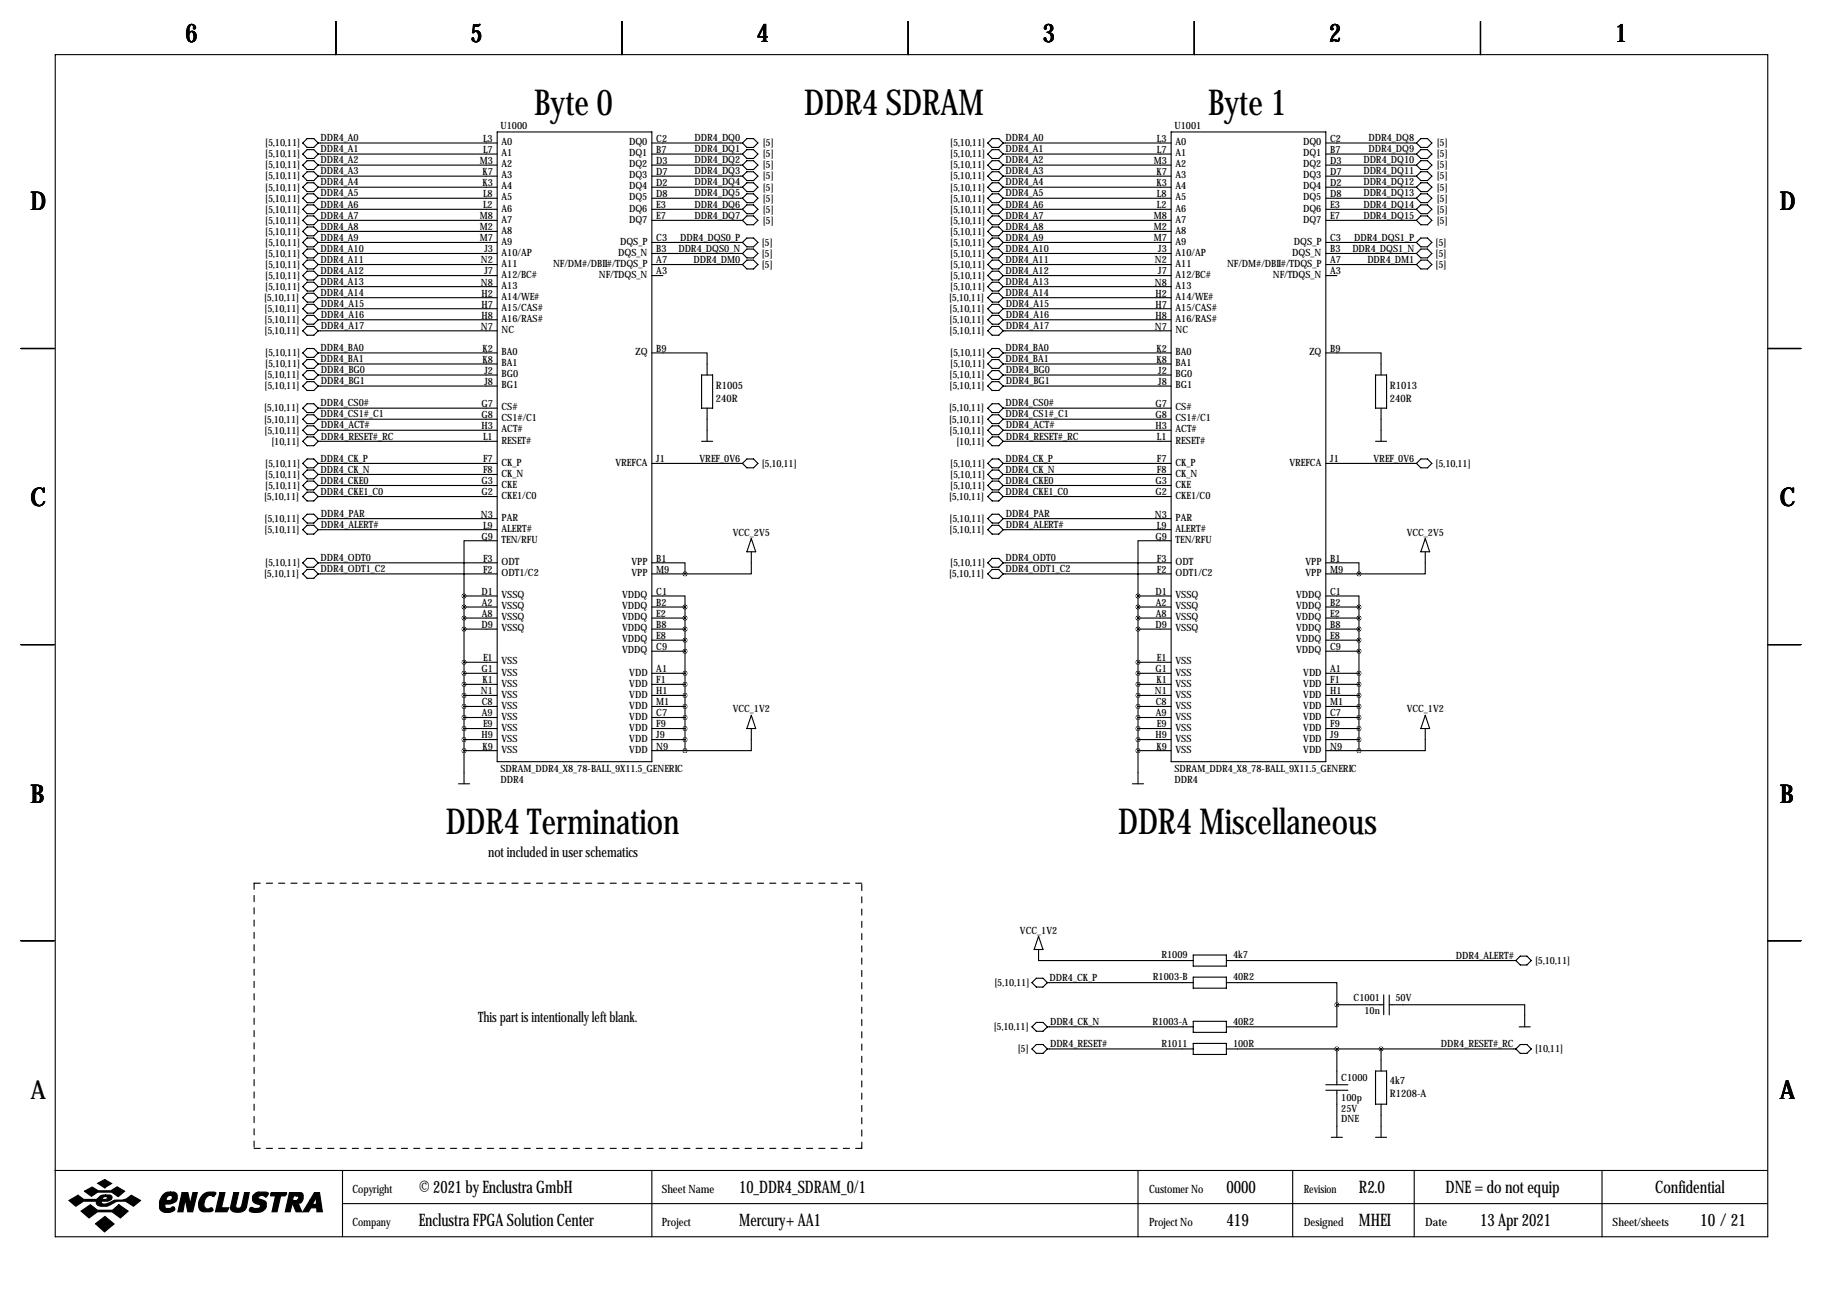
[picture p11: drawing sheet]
<svg xmlns="http://www.w3.org/2000/svg" width="419mm" height="297mm" viewBox="0 0 419 297" stroke-linecap="round" stroke-linejoin="round" font-family="sans-serif">
<g fill="none" stroke="#000" stroke-width=".25">
<path d="M12.7 12.6h393.7v271.7h-393.7zM77.2 4.9v7.7M143 4.9v7.7M208.8 4.9v7.7M274.6 4.9v7.7M340.4 4.9v7.7M69.6 32.9l1-1h1.5l1.1 1-1.1 1h-1.5zM69.6 35.4l1-1h1.5l1.1 1-1.1 1h-1.5zM69.6 38l1-1.1h1.5l1.1 1.1-1.1 1h-1.5zM73.2 32.9h41.1M73.2 35.4h41.1M73.2 38h41.1"/>
<path d="M114.3 30.3h35.6v144.8h-35.6zM149.9 32.9h20.8M149.9 35.4h20.8M149.9 38h20.8M170.7 32.9l1-1h1.5l1 1-1 1h-1.5zM170.7 35.4l1-1h1.5l1 1-1 1h-1.5zM170.7 38l1-1.1h1.5l1 1.1-1 1h-1.5zM227.1 32.9l1-1h1.5l1 1-1 1h-1.5zM227.1 35.4l1-1h1.5l1 1-1 1h-1.5zM227.1 38l1-1.1h1.5l1 1.1-1 1h-1.5zM230.6 32.9h38.6M230.6 35.4h38.6"/>
<path d="M230.6 38h38.6M269.2 30.3h35.6v144.8h-35.6zM304.8 32.9h20.8M304.8 35.4h20.8M304.8 38h20.8M325.6 32.9l1-1h1.6l1 1-1 1h-1.6zM325.6 35.4l1-1h1.6l1 1-1 1h-1.6zM325.6 38l1-1.1h1.6l1 1.1-1 1h-1.6zM69.6 40.5l1-1h1.5l1.1 1-1.1 1h-1.5zM69.6 43l1-1h1.5l1.1 1-1.1 1.1h-1.5zM69.6 45.6l1-1h1.5l1.1 1-1.1 1h-1.5zM69.6 48.1l1-1h1.5l1.1 1-1.1 1h-1.5z"/>
<path d="M69.6 50.7l1-1.1h1.5l1.1 1.1-1.1 1h-1.5zM69.6 53.2l1-1h1.5l1.1 1-1.1 1h-1.5zM69.6 55.7l1-1h1.5l1.1 1-1.1 1.1h-1.5zM69.6 58.3l1-1h1.5l1.1 1-1.1 1h-1.5zM73.2 40.5h41.1M73.2 43h41.1M73.2 45.6h41.1M73.2 48.1h41.1M73.2 50.7h41.1M73.2 53.2h41.1M73.2 55.7h41.1M73.2 58.3h41.1"/>
<path d="M149.9 40.5h20.8M149.9 43h20.8M149.9 45.6h20.8M149.9 48.1h20.8M149.9 50.7h20.8M149.9 55.7h20.8M149.9 58.3h20.8M170.7 40.5l1-1h1.5l1 1-1 1h-1.5zM170.7 43l1-1h1.5l1 1-1 1.1h-1.5zM170.7 45.6l1-1h1.5l1 1-1 1h-1.5zM170.7 48.1l1-1h1.5l1 1-1 1h-1.5zM170.7 50.7l1-1.1h1.5l1 1.1-1 1h-1.5z"/>
<path d="M170.7 55.7l1-1h1.5l1 1-1 1.1h-1.5zM170.7 58.3l1-1h1.5l1 1-1 1h-1.5zM227.1 40.5l1-1h1.5l1 1-1 1h-1.5zM227.1 43l1-1h1.5l1 1-1 1.1h-1.5zM227.1 45.6l1-1h1.5l1 1-1 1h-1.5zM227.1 48.1l1-1h1.5l1 1-1 1h-1.5zM227.1 50.7l1-1.1h1.5l1 1.1-1 1h-1.5zM227.1 53.2l1-1h1.5l1 1-1 1h-1.5zM227.1 55.7l1-1h1.5l1 1-1 1.1h-1.5zM227.1 58.3l1-1h1.5l1 1-1 1h-1.5zM230.6 40.5h38.6M230.6 43h38.6"/>
<path d="M230.6 45.6h38.6M230.6 48.1h38.6M230.6 50.7h38.6M230.6 53.2h38.6M230.6 55.7h38.6M230.6 58.3h38.6M304.8 40.5h20.8M304.8 43h20.8M304.8 45.6h20.8M304.8 48.1h20.8M304.8 50.7h20.8M304.8 55.7h20.8"/>
<path d="M304.8 58.3h20.8M325.6 40.5l1-1h1.6l1 1-1 1h-1.6zM325.6 43l1-1h1.6l1 1-1 1.1h-1.6zM325.6 45.6l1-1h1.6l1 1-1 1h-1.6zM325.6 48.1l1-1h1.6l1 1-1 1h-1.6zM325.6 50.7l1-1.1h1.6l1 1.1-1 1h-1.6zM325.6 55.7l1-1h1.6l1 1-1 1.1h-1.6zM325.6 58.3l1-1h1.6l1 1-1 1h-1.6zM69.6 60.8l1-1h1.5l1.1 1-1.1 1h-1.5zM69.6 63.4l1-1.1h1.5l1.1 1.1-1.1 1h-1.5zM69.6 65.9l1-1h1.5l1.1 1-1.1 1h-1.5zM69.6 71l1-1h1.5l1.1 1-1.1 1h-1.5z"/>
<path d="M69.6 73.5l1-1h1.5l1.1 1-1.1 1h-1.5zM69.6 76.1l1-1.1h1.5l1.1 1.1-1.1 1h-1.5zM70.6 67.4h1.5l1.1 1-1.1 1.1h-1.5l-1-1.1zM73.2 60.8h41.1M73.2 63.4h41.1M73.2 65.9h41.1M73.2 68.4h41.1M73.2 71h41.1M73.2 73.5h41.1M73.2 76.1h41.1M149.9 60.8h20.8M149.9 63.4h2.5"/>
<path d="M170.7 60.8l1-1h1.5l1 1-1 1h-1.5zM227.1 60.8l1-1h1.5l1 1-1 1h-1.5zM227.1 63.4l1-1.1h1.5l1 1.1-1 1h-1.5zM227.1 65.9l1-1h1.5l1 1-1 1h-1.5zM227.1 68.4l1-1h1.5l1 1-1 1.1h-1.5zM227.1 71l1-1h1.5l1 1-1 1h-1.5zM227.1 73.5l1-1h1.5l1 1-1 1h-1.5zM227.1 76.1l1-1.1h1.5l1 1.1-1 1h-1.5zM230.6 60.8h38.6M230.6 63.4h38.6M230.6 65.9h38.6M230.6 68.4h38.6"/>
<path d="M230.6 71h38.6M230.6 73.5h38.6M230.6 76.1h38.6M304.8 60.8h20.8M304.8 63.4h2.5M325.6 60.8l1-1h1.6l1 1-1 1h-1.6zM4.8 80.1h7.6M69.6 81.1l1-1h1.5l1.1 1-1.1 1.1h-1.5zM69.6 83.7l1-1h1.5l1.1 1-1.1 1h-1.5zM69.6 93.8l1-1h1.5l1.1 1-1.1 1.1h-1.5zM69.6 96.4l1-1h1.5l1.1 1-1.1 1h-1.5zM69.6 86.2l1-1h1.5l1.1 1-1.1 1h-1.5z"/>
<path d="M69.6 88.8l1-1.1h1.5l1.1 1.1-1.1 1h-1.5zM69.6 98.9l1-1h1.5l1.1 1-1.1 1h-1.5zM73.2 81.1h41.1M73.2 83.7h41.1M73.2 86.2h41.1M73.2 88.8h41.1M73.2 93.8h41.1M73.2 96.4h41.1M73.2 98.9h41.1M149.9 81.1h12.7v5.1M161.3 86.2h2.5v7.6h-2.5zM162.6 93.8v7.7"/>
<path d="M227.1 81.1l1-1h1.5l1 1-1 1.1h-1.5zM227.1 83.7l1-1h1.5l1 1-1 1h-1.5zM227.1 93.8l1-1h1.5l1 1-1 1.1h-1.5zM227.1 96.4l1-1h1.5l1 1-1 1h-1.5zM227.1 86.2l1-1h1.5l1 1-1 1h-1.5zM227.1 88.8l1-1.1h1.5l1 1.1-1 1h-1.5zM227.1 98.9l1-1h1.5l1 1-1 1h-1.5zM230.6 81.1h38.6M230.6 83.7h38.6M230.6 86.2h38.6M230.6 88.8h38.6M230.6 93.8h38.6"/>
<path d="M230.6 96.4h38.6M230.6 98.9h38.6M304.8 81.1h12.7v5.1M316.2 86.2h2.6v7.6h-2.6zM317.5 93.8v7.7M406.4 80.1h7.6M69.6 106.5l1-1h1.5l1.1 1-1.1 1.1h-1.5zM69.6 109.1l1-1h1.5l1.1 1-1.1 1h-1.5zM69.6 111.6l1-1h1.5l1.1 1-1.1 1h-1.5zM69.6 114.2l1-1.1h1.5l1.1 1.1-1.1 1h-1.5zM69.6 119.2l1-1h1.5l1.1 1-1.1 1.1h-1.5zM69.6 101.5l1-1.1h1.5l1.1 1.1-1.1 1h-1.5z"/>
<path d="M73.2 101.5h41.1M73.2 106.5h41.1M73.2 109.1h41.1M73.2 111.6h41.1M73.2 114.2h41.1M73.2 119.2h41.1M149.9 106.5h20.8M161.3 101.5h2.5M170.7 106.5l1-1h1.5l1 1-1 1.1h-1.5zM227.1 106.5l1-1h1.5l1 1-1 1.1h-1.5zM227.1 109.1l1-1h1.5l1 1-1 1h-1.5zM227.1 111.6l1-1h1.5l1 1-1 1h-1.5z"/>
<path d="M227.1 114.2l1-1.1h1.5l1 1.1-1 1h-1.5zM227.1 119.2l1-1h1.5l1 1-1 1.1h-1.5zM227.1 101.5l1-1.1h1.5l1 1.1-1 1h-1.5zM230.6 101.5h38.6M230.6 106.5h38.6M230.6 109.1h38.6M230.6 111.6h38.6M230.6 114.2h38.6M230.6 119.2h38.6M304.8 106.5h20.8M316.2 101.5h2.6M325.6 106.5l1-1h1.6l1 1-1 1.1h-1.6z"/>
<path d="M69.6 129.4l1-1h1.5l1.1 1-1.1 1h-1.5zM69.6 131.9l1-1h1.5l1.1 1-1.1 1.1h-1.5zM69.6 121.8l1-1h1.5l1.1 1-1.1 1h-1.5zM73.2 121.8h41.1M73.2 129.4h41.1M73.2 131.9h41.1M106.7 137h7.6M106.7 139.6h7.6M106.7 137v43.2M114.3 124.3h-7.6v12.7M149.9 129.4h7.6v2.5M149.9 137h7.6v2.6"/>
<path d="M149.9 131.9h7.6M149.9 139.6h7.6M157.5 139.6v33M172.7 126.9v5h-15.2M172.7 123.8l1 3.1h-2zM227.1 129.4l1-1h1.5l1 1-1 1h-1.5zM227.1 131.9l1-1h1.5l1 1-1 1.1h-1.5zM227.1 121.8l1-1h1.5l1 1-1 1h-1.5zM230.6 121.8h38.6M230.6 129.4h38.6M230.6 131.9h38.6M261.6 137v43.2"/>
<path d="M261.6 137h7.6M261.6 139.6h7.6M269.2 124.3h-7.6v12.7M304.8 129.4h7.6v2.5M304.8 137h7.6v2.6M304.8 131.9h7.6M304.8 139.6h7.6M312.4 139.6v33M327.7 126.9v5h-15.3M327.7 123.8l1 3.1h-2.1zM4.8 148.2h7.6M106.7 142.1h7.6"/>
<path d="M106.7 144.6h7.6M106.7 152.3h7.6M106.7 154.8h7.6M106.7 157.3h7.6M106.7 159.9h7.6M149.9 142.1h7.6M149.9 144.6h7.6M149.9 154.8h7.6M149.9 157.3h7.6M149.9 159.9h7.6M149.9 147.2h7.6M149.9 149.7h7.6"/>
<path d="M261.6 142.1h7.6M261.6 144.6h7.6M261.6 152.3h7.6M261.6 154.8h7.6M261.6 157.3h7.6M261.6 159.9h7.6M304.8 142.1h7.6M304.8 144.6h7.6M304.8 154.8h7.6M304.8 157.3h7.6M304.8 159.9h7.6M304.8 147.2h7.6"/>
<path d="M304.8 149.7h7.6M406.4 148.2h7.6M106.7 162.4h7.6M106.7 165h7.6M106.7 167.5h7.6M106.7 170h7.6M106.7 172.6h7.6M149.9 162.4h7.6M149.9 165h7.6M149.9 167.5h7.6M149.9 170h7.6M149.9 172.6h7.6"/>
<path d="M172.7 167.5v5.1h-15.2M172.7 164.5l1 3h-2zM261.6 162.4h7.6M261.6 165h7.6M261.6 167.5h7.6M261.6 170h7.6M261.6 172.6h7.6M304.8 162.4h7.6M304.8 165h7.6M304.8 167.5h7.6M304.8 170h7.6M304.8 172.6h7.6"/>
<path d="M327.7 167.5v5.1h-15.3M327.7 164.5l1 3h-2.1zM105.4 180.2h2.5M260.3 180.2h2.6M4.8 216.3h7.6M238.8 218.3v2.5h35.5M238.8 215.3l1 3h-2.1zM274.3 219.6h7.6v2.5h-7.6zM349.5 219.8h1.5l1 1-1 1.1h-1.5l-1-1.1zM406.4 216.3h7.6M237.2 225.9l1.1-1h1.5l1 1-1 1h-1.5zM237.2 236.1l1.1-1h1.5l1 1-1 1h-1.5z"/>
<path d="M240.8 236.1h33.5M240.8 225.9h33.5M274.3 224.6h7.6v2.6h-7.6zM274.3 234.8h7.6v2.5h-7.6zM274.3 239.9h7.6v2.5h-7.6zM281.9 225.9h25.4v5.1M281.9 220.8h66.6M307.3 231v5.1h-25.4M307.3 231h10.8M318.1 228.7v4.6M319.4 231h31.1v5.1M319.4 228.8v4.5"/>
<path d="M349.2 236.1h2.6M237.2 241.2l1.1-1.1h1.5l1 1.1-1 1h-1.5zM240.8 241.2h33.5M281.9 241.2h66.6M304.8 249.4h5.1M304.8 250.7h5.1M307.3 241.2v8.2M307.3 250.7v10.8M316.2 246.2h2.6v7.7h-2.6zM317.5 241.2v5M317.5 253.9v7.6M349.5 240.1h1.5l1 1.1-1 1h-1.5l-1-1z"/>
<path d="M12.6 269.1h393.7M78.7 269.1v15.2M78.7 276.7h327.6M149.9 269.1v15.2M261.6 269.1v15.2M297.2 269.1v15.2M306.1 261.5h2.5M316.2 261.5h2.6M325.1 269.1v15.2M368.3 269.1v15.2"/>
</g>
<g fill="#000" stroke="#000" stroke-width=".25">
<path d="M15.8 276l2.1-1.2 1.4 1h2.8l.3-.2a1.77 1.77 0 0 1 1.9-.9v.4l-.6 .2-.2 .5h.9l.3-.6-.4-.1v-.4h.9a.59 .59 0 0 1 .6 .7l-.2 .4-.8 .4h-1.4l-.1 .1 .1 .4a3.2 3.2 0 0 0 2.7-.7l.3-.1a4 4 0 0 0 3.8-1.1l2.1 1.2-1.6 1.3a4 4 0 0 0-5.5-.2 2.66 2.66 0 0 1-2.9-.2l-.1-.7h-3l-1.8 1.1zM19.4 273.9l1.8-1 1.4 .9h2.9l1.4-.9 1.8 1-1.5 1.2-1.5-1h-3.2l-1.5 .9zM22.5 272l1.6-.8 1.6 .9-1.6 1zM18.6 278.4l2.2-1.4 1.6 1.2h3.5l1.4-1.2 2.2 1.4-1.8 1.6-1.9-1.4h-3.4l-1.9 1.4zM37.4 274.7a1.75 1.75 0 0 1 1.8-.6v.7a.82 .82 0 0 0-.8 1.2h.6a.6 .6 0 0 0 .6-.5 .6 .6 0 0 0-.4-.7v-.7h.8l.5 .3a1.61 1.61 0 0 1 0 1.7 1.61 1.61 0 0 1-1.5 .7h-1v.9l.2 .1h.9l.7-.4 .4 .4a1.06 1.06 0 0 1-1.3 1 1.82 1.82 0 0 1-2.2-1.1 3.5 3.5 0 0 1 .7-3zM41.9 274.2h1.3l.5 2.6 .6-2.6h1.1l-1.1 4.4h-1.1l-.6-2.9-.5 2.9h-1.2zM46.7 274.6a2.78 2.78 0 0 1 2.9-.4l-.4 .9a1.32 1.32 0 0 0-2.1 .8l-.2 .8a.98 .98 0 0 0 1.1 1.2 .55 .55 0 0 1 .6-.2 .55 .55 0 0 1 .4 .6l-.7 .3-1.8-.1a1.79 1.79 0 0 1-.8-2.3zM50.5 274.2h1.2l-.8 3.5h1.7l-.4 .9h-2.7zM53.7 274.2h1.2l-.7 3.1a.73 .73 0 0 0 .7 .5 .73 .73 0 0 0 .7-.6l.6-3h1.1l-.7 3.4a2.28 2.28 0 0 1-3.6 .4v-.4zM58.3 274.7l.8-.6h2.1l.5 .2v.2l-.6 .7a.96 .96 0 0 0-1-.4 .96 .96 0 0 0-.8 .6l1.7 .8a1.71 1.71 0 0 1-.1 1.8 1.71 1.71 0 0 1-1.7 .8l-1.4-.2a.51 .51 0 0 1-.4-.7 .51 .51 0 0 1 .8-.2l1 .1a.52 .52 0 0 0 .6-.2 .52 .52 0 0 0-.2-.7 1.39 1.39 0 0 1-1.4-.6 1.39 1.39 0 0 1 .1-1.6zM62.2 274.4l.2-.2h3.5l-.1 .4-.3 .3h-1l-.8 3.7h-1.2l.8-3.7h-1.1zM66.5 274.2h1.7v.7h-.7l-.2 1.1h.9l.3-.3a.44 .44 0 0 0 .1-.5 .44 .44 0 0 0-.4-.3v-.7h1l.3 .2 .2 .3v.9a1.03 1.03 0 0 1-1.2 1l.9 2h-1.3l-.8-1.8h-.1l-.5 1.8h-1.1z"/>
<path d="M72.3 274.2h1.2l.6 4.4h-1.3v-.9h-1.3l-.6 .9h-1.3l1.7-2.7h1l-.4 .8 .2 .2h.4l.2-.2v-1.5l-.4 .7h-1zM21.9 281.3l2.2-1.6 2.1 1.7-2.2 1.8z"/>
</g>
<path d="M58.4 203.1v60.9M198.1 203.1h-139.7M58.4 264h139.7M198.1 264v-60.9" fill="none" stroke="#000" stroke-width=".25" stroke-dasharray="1.4 1.4"/>
<path d="M106.6 172.6a.05 .05 0 0 0 .1 0 .05 .05 0 0 0-.1 0zM106.6 165a.05 .05 0 0 0 .1 0 .05 .05 0 0 0-.1 0zM106.6 162.4a.05 .05 0 0 0 .1 0 .05 .05 0 0 0-.1 0zM106.6 159.9a.05 .05 0 0 0 .1 0 .05 .05 0 0 0-.1 0zM106.6 154.8a.05 .05 0 0 0 .1 0 .05 .05 0 0 0-.1 0zM157.4 139.6a.05 .05 0 0 0 .1 0 .05 .05 0 0 0-.1 0zM157.4 142.1a.05 .05 0 0 0 .1 0 .05 .05 0 0 0-.1 0zM157.4 144.6a.05 .05 0 0 0 .1 0 .05 .05 0 0 0-.1 0zM157.4 159.9a.05 .05 0 0 0 .1 0 .05 .05 0 0 0-.1 0zM157.4 165a.05 .05 0 0 0 .1 0 .05 .05 0 0 0-.1 0zM157.4 167.5a.05 .05 0 0 0 .1 0 .05 .05 0 0 0-.1 0zM157.4 170a.05 .05 0 0 0 .1 0 .05 .05 0 0 0-.1 0zM157.4 162.4a.05 .05 0 0 0 .1 0 .05 .05 0 0 0-.1 0zM106.6 170a.05 .05 0 0 0 .1 0 .05 .05 0 0 0-.1 0zM106.6 167.5a.05 .05 0 0 0 .1 0 .05 .05 0 0 0-.1 0zM106.6 157.3a.05 .05 0 0 0 .1 0 .05 .05 0 0 0-.1 0zM157.4 157.3a.05 .05 0 0 0 .1 0 .05 .05 0 0 0-.1 0zM157.4 154.8a.05 .05 0 0 0 .1 0 .05 .05 0 0 0-.1 0zM157.4 147.2a.05 .05 0 0 0 .1 0 .05 .05 0 0 0-.1 0zM157.4 149.7a.05 .05 0 0 0 .1 0 .05 .05 0 0 0-.1 0zM106.6 152.3a.05 .05 0 0 0 .1 0 .05 .05 0 0 0-.1 0zM106.6 144.6a.05 .05 0 0 0 .1 0 .05 .05 0 0 0-.1 0zM106.6 142.1a.05 .05 0 0 0 .1 0 .05 .05 0 0 0-.1 0zM106.6 139.6a.05 .05 0 0 0 .1 0 .05 .05 0 0 0-.1 0zM261.6 172.6a.05 .05 0 0 0 .1 0 .05 .05 0 0 0-.1 0zM261.6 165a.05 .05 0 0 0 .1 0 .05 .05 0 0 0-.1 0zM261.6 162.4a.05 .05 0 0 0 .1 0 .05 .05 0 0 0-.1 0zM261.6 159.9a.05 .05 0 0 0 .1 0 .05 .05 0 0 0-.1 0zM261.6 154.8a.05 .05 0 0 0 .1 0 .05 .05 0 0 0-.1 0zM312.4 139.6a.05 .05 0 0 0 .1 0 .05 .05 0 0 0-.1 0zM312.4 142.1a.05 .05 0 0 0 .1 0 .05 .05 0 0 0-.1 0zM312.4 144.6a.05 .05 0 0 0 .1 0 .05 .05 0 0 0-.1 0zM312.4 159.9a.05 .05 0 0 0 .1 0 .05 .05 0 0 0-.1 0zM312.4 165a.05 .05 0 0 0 .1 0 .05 .05 0 0 0-.1 0zM312.4 167.5a.05 .05 0 0 0 .1 0 .05 .05 0 0 0-.1 0zM312.4 170a.05 .05 0 0 0 .1 0 .05 .05 0 0 0-.1 0zM312.4 162.4a.05 .05 0 0 0 .1 0 .05 .05 0 0 0-.1 0zM261.6 170a.05 .05 0 0 0 .1 0 .05 .05 0 0 0-.1 0zM261.6 167.5a.05 .05 0 0 0 .1 0 .05 .05 0 0 0-.1 0zM261.6 157.3a.05 .05 0 0 0 .1 0 .05 .05 0 0 0-.1 0zM312.4 157.3a.05 .05 0 0 0 .1 0 .05 .05 0 0 0-.1 0zM312.4 154.8a.05 .05 0 0 0 .1 0 .05 .05 0 0 0-.1 0zM312.4 147.2a.05 .05 0 0 0 .1 0 .05 .05 0 0 0-.1 0zM312.4 149.7a.05 .05 0 0 0 .1 0 .05 .05 0 0 0-.1 0zM261.6 152.3a.05 .05 0 0 0 .1 0 .05 .05 0 0 0-.1 0zM261.6 144.6a.05 .05 0 0 0 .1 0 .05 .05 0 0 0-.1 0zM261.6 142.1a.05 .05 0 0 0 .1 0 .05 .05 0 0 0-.1 0zM261.6 139.6a.05 .05 0 0 0 .1 0 .05 .05 0 0 0-.1 0zM307.3 241.2a.05 .05 0 0 0 .1 0 .05 .05 0 0 0-.1 0zM307.3 231a.05 .05 0 0 0 .1 0 .05 .05 0 0 0-.1 0zM106.6 137a.05 .05 0 0 0 .1 0 .05 .05 0 0 0-.1 0zM261.6 137a.05 .05 0 0 0 .1 0 .05 .05 0 0 0-.1 0zM157.4 172.6a.05 .05 0 0 0 .1 0 .05 .05 0 0 0-.1 0zM157.4 131.9a.05 .05 0 0 0 .1 0 .05 .05 0 0 0-.1 0zM312.4 172.6a.05 .05 0 0 0 .1 0 .05 .05 0 0 0-.1 0zM312.4 131.9a.05 .05 0 0 0 .1 0 .05 .05 0 0 0-.1 0z" fill="#000" stroke="#000" stroke-width="1"/>
<g font-size="8.2">
<text x="122.8" y="26.5">Byte 0</text>
<text x="184.9" y="26.5">DDR4 SDRAM</text>
<text x="277.7" y="26.5">Byte 1</text>
<text x="102.5" y="191.6">DDR4 Termination</text>
<text x="257" y="191.6">DDR4 Miscellaneous</text>
</g>
<g font-size="5.9">
<text x="42.7" y="9.8">6</text>
<text x="108.2" y="9.8">5</text>
<text x="174" y="9.8">4</text>
<text x="239.8" y="9.8">3</text>
<text x="305.6" y="9.8">2</text>
<text x="371.3" y="9.8">1</text>
<text x="7" y="48.4">D</text>
<text x="409.2" y="48.4">D</text>
<text x="7" y="116.4">C</text>
<text x="409.2" y="116.4">C</text>
<text x="7" y="184.5">B</text>
<text x="409.2" y="184.5">B</text>
<text x="7" y="252.6">A</text>
<text x="409.2" y="252.6">A</text>
</g>
<g font-size="4">
<text x="96.3" y="274.2">© 2021 by Enclustra GmbH</text>
<text x="169.9" y="274.2">10_DDR4_SDRAM_0/1</text>
<text x="281.9" y="274.2">0000</text>
<text x="312.4" y="274.2">R2.0</text>
<text x="332.3" y="274.2">DNE = do not equip</text>
<text x="380.5" y="274.2">Confidential</text>
<text x="96.3" y="281.8">Enclustra FPGA Solution Center</text>
<text x="169.9" y="281.8">Mercury+ AA1</text>
<text x="281.9" y="281.8">419</text>
<text x="312.4" y="281.8">MHEI</text>
<text x="340.3" y="281.8">13 Apr 2021</text>
<text x="390.9" y="281.8">10 / 21</text>
</g>
<g font-size="3.3">
<text x="112.2" y="197">not included in user schematics</text>
<text x="109.9" y="235.1">This part is intentionally left blank.</text>
</g>
<g font-size="2.6">
<text x="81" y="274.2">Copyright</text>
<text x="152.1" y="274.2">Sheet Name</text>
<text x="264.2" y="274.2">Customer No</text>
<text x="299.7" y="274.2">Revision</text>
<text x="81" y="281.8">Company</text>
<text x="152.1" y="281.8">Project</text>
<text x="264.2" y="281.8">Project No</text>
<text x="299.7" y="281.8">Designed</text>
<text x="327.7" y="281.8">Date</text>
<text x="370.7" y="281.8">Sheet/sheets</text>
</g>
<g font-size="2.4">
<text x="164.6" y="89.5">R1005</text>
<text x="319.5" y="89.5">R1013</text>
<text x="164.6" y="92.4">240R</text>
<text x="319.5" y="92.4">240R</text>
<text x="319.5" y="249.3">4k7</text>
<text x="319.5" y="252.1">R1208-A</text>
</g>
<g font-size="2.3">
<text x="115.1" y="29.6">U1000</text>
<text x="270" y="29.6">U1001</text>
<text x="61" y="33.6">[5,10,11]</text>
<text x="73.7" y="32.5">DDR4_A0</text>
<text x="73.7" y="35">DDR4_A1</text>
<text x="111" y="32.6">L3</text>
<text x="111" y="35.2">L7</text>
<text x="115.3" y="33.4">A0</text>
<text x="115.3" y="35.9">A1</text>
<text x="144.6" y="33.4">DQ0</text>
<text x="144.6" y="35.9">DQ1</text>
<text x="150.9" y="32.6">C2</text>
<text x="150.9" y="35.2">B7</text>
<text x="159.7" y="32.5">DDR4_DQ0</text>
<text x="159.7" y="35">DDR4_DQ1</text>
<text x="175.4" y="33.6">[5]</text>
<text x="218.4" y="33.6">[5,10,11]</text>
<text x="231.1" y="32.5">DDR4_A0</text>
<text x="231.1" y="35">DDR4_A1</text>
<text x="266" y="32.6">L3</text>
<text x="266" y="35.2">L7</text>
<text x="270.3" y="33.4">A0</text>
<text x="270.3" y="35.9">A1</text>
<text x="299.6" y="33.4">DQ0</text>
<text x="299.6" y="35.9">DQ1</text>
<text x="305.8" y="32.6">C2</text>
<text x="305.8" y="35.2">B7</text>
<text x="314.6" y="35">DDR4_DQ9</text>
<text x="314.6" y="32.5">DDR4_DQ8</text>
<text x="330.3" y="33.6">[5]</text>
<text x="61" y="36.2">[5,10,11]</text>
<text x="61" y="38.7">[5,10,11]</text>
<text x="61" y="41.3">[5,10,11]</text>
<text x="73.7" y="37.6">DDR4_A2</text>
<text x="73.7" y="40.1">DDR4_A3</text>
<text x="110.3" y="37.7">M3</text>
<text x="110.9" y="40.2">K7</text>
<text x="115.3" y="38.5">A2</text>
<text x="115.3" y="41">A3</text>
<text x="144.6" y="38.5">DQ2</text>
<text x="144.6" y="41">DQ3</text>
<text x="150.9" y="37.7">D3</text>
<text x="150.9" y="40.2">D7</text>
<text x="159.7" y="37.6">DDR4_DQ2</text>
<text x="159.7" y="40.1">DDR4_DQ3</text>
<text x="175.4" y="38.7">[5]</text>
<text x="175.4" y="41.3">[5]</text>
<text x="175.4" y="36.2">[5]</text>
<text x="218.4" y="36.2">[5,10,11]</text>
<text x="218.4" y="38.7">[5,10,11]</text>
<text x="218.4" y="41.3">[5,10,11]</text>
<text x="231.1" y="37.6">DDR4_A2</text>
<text x="231.1" y="40.1">DDR4_A3</text>
<text x="265.2" y="37.7">M3</text>
<text x="265.9" y="40.2">K7</text>
<text x="270.3" y="38.5">A2</text>
<text x="270.3" y="41">A3</text>
<text x="299.6" y="38.5">DQ2</text>
<text x="299.6" y="41">DQ3</text>
<text x="305.8" y="37.7">D3</text>
<text x="305.8" y="40.2">D7</text>
<text x="313.4" y="40.1">DDR4_DQ11</text>
<text x="313.4" y="37.6">DDR4_DQ10</text>
<text x="330.3" y="36.2">[5]</text>
<text x="330.3" y="41.3">[5]</text>
<text x="330.3" y="38.7">[5]</text>
<text x="61" y="43.8">[5,10,11]</text>
<text x="61" y="46.3">[5,10,11]</text>
<text x="73.7" y="42.6">DDR4_A4</text>
<text x="73.7" y="45.2">DDR4_A5</text>
<text x="73.7" y="47.7">DDR4_A6</text>
<text x="110.9" y="42.8">K3</text>
<text x="111" y="45.3">L8</text>
<text x="111" y="47.9">L2</text>
<text x="115.3" y="43.6">A4</text>
<text x="115.3" y="46.1">A5</text>
<text x="144.6" y="43.6">DQ4</text>
<text x="144.6" y="46.1">DQ5</text>
<text x="150.9" y="42.8">D2</text>
<text x="150.9" y="45.3">D8</text>
<text x="150.9" y="47.9">E3</text>
<text x="159.7" y="42.6">DDR4_DQ4</text>
<text x="159.7" y="45.2">DDR4_DQ5</text>
<text x="159.7" y="47.7">DDR4_DQ6</text>
<text x="175.4" y="43.8">[5]</text>
<text x="175.4" y="46.3">[5]</text>
<text x="218.4" y="43.8">[5,10,11]</text>
<text x="218.4" y="46.3">[5,10,11]</text>
<text x="231.1" y="42.6">DDR4_A4</text>
<text x="231.1" y="45.2">DDR4_A5</text>
<text x="231.1" y="47.7">DDR4_A6</text>
<text x="265.9" y="42.8">K3</text>
<text x="266" y="45.3">L8</text>
<text x="266" y="47.9">L2</text>
<text x="270.3" y="43.6">A4</text>
<text x="270.3" y="46.1">A5</text>
<text x="299.6" y="43.6">DQ4</text>
<text x="299.6" y="46.1">DQ5</text>
<text x="305.8" y="42.8">D2</text>
<text x="305.8" y="45.3">D8</text>
<text x="305.8" y="47.9">E3</text>
<text x="313.4" y="45.2">DDR4_DQ13</text>
<text x="313.4" y="42.6">DDR4_DQ12</text>
<text x="313.4" y="47.7">DDR4_DQ14</text>
<text x="330.3" y="46.3">[5]</text>
<text x="330.3" y="43.8">[5]</text>
<text x="61" y="48.9">[5,10,11]</text>
<text x="61" y="51.4">[5,10,11]</text>
<text x="61" y="54">[5,10,11]</text>
<text x="73.7" y="50.3">DDR4_A7</text>
<text x="73.7" y="52.8">DDR4_A8</text>
<text x="110.3" y="50.4">M8</text>
<text x="110.3" y="52.9">M2</text>
<text x="115.3" y="48.6">A6</text>
<text x="115.3" y="51.2">A7</text>
<text x="115.3" y="53.7">A8</text>
<text x="144.6" y="48.6">DQ6</text>
<text x="144.6" y="51.2">DQ7</text>
<text x="150.9" y="50.4">E7</text>
<text x="159.7" y="50.3">DDR4_DQ7</text>
<text x="175.4" y="51.4">[5]</text>
<text x="175.4" y="48.9">[5]</text>
<text x="218.4" y="48.9">[5,10,11]</text>
<text x="218.4" y="51.4">[5,10,11]</text>
<text x="218.4" y="54">[5,10,11]</text>
<text x="231.1" y="50.3">DDR4_A7</text>
<text x="231.1" y="52.8">DDR4_A8</text>
<text x="265.2" y="50.4">M8</text>
<text x="265.2" y="52.9">M2</text>
<text x="270.3" y="48.6">A6</text>
<text x="270.3" y="51.2">A7</text>
<text x="270.3" y="53.7">A8</text>
<text x="299.6" y="48.6">DQ6</text>
<text x="299.6" y="51.2">DQ7</text>
<text x="305.8" y="50.4">E7</text>
<text x="313.4" y="50.3">DDR4_DQ15</text>
<text x="330.3" y="48.9">[5]</text>
<text x="330.3" y="51.4">[5]</text>
<text x="61" y="56.5">[5,10,11]</text>
<text x="61" y="59">[5,10,11]</text>
<text x="73.7" y="55.3">DDR4_A9</text>
<text x="73.7" y="57.9">DDR4_A10</text>
<text x="110.3" y="55.5">M7</text>
<text x="111.4" y="58">J3</text>
<text x="115.3" y="56.3">A9</text>
<text x="115.3" y="58.8">A10/AP</text>
<text x="142.1" y="58.8">DQS_N</text>
<text x="142.5" y="56.3">DQS_P</text>
<text x="150.9" y="55.5">C3</text>
<text x="150.9" y="58">B3</text>
<text x="156" y="57.9">DDR4_DQS0_N</text>
<text x="156.4" y="55.3">DDR4_DQS0_P</text>
<text x="175.1" y="56.5">[5]</text>
<text x="175.1" y="59">[5]</text>
<text x="218.4" y="56.5">[5,10,11]</text>
<text x="218.4" y="59">[5,10,11]</text>
<text x="231.1" y="55.3">DDR4_A9</text>
<text x="231.1" y="57.9">DDR4_A10</text>
<text x="265.2" y="55.5">M7</text>
<text x="266.3" y="58">J3</text>
<text x="270.3" y="56.3">A9</text>
<text x="270.3" y="58.8">A10/AP</text>
<text x="297.1" y="58.8">DQS_N</text>
<text x="297.5" y="56.3">DQS_P</text>
<text x="305.8" y="55.5">C3</text>
<text x="305.8" y="58">B3</text>
<text x="310.9" y="57.9">DDR4_DQS1_N</text>
<text x="311.3" y="55.3">DDR4_DQS1_P</text>
<text x="330" y="56.5">[5]</text>
<text x="330" y="59">[5]</text>
<text x="61" y="61.6">[5,10,11]</text>
<text x="61" y="64.1">[5,10,11]</text>
<text x="73.7" y="60.4">DDR4_A11</text>
<text x="73.7" y="63">DDR4_A12</text>
<text x="73.7" y="65.5">DDR4_A13</text>
<text x="110.5" y="60.6">N2</text>
<text x="110.5" y="65.6">N8</text>
<text x="111.4" y="63.1">J7</text>
<text x="115.3" y="61.3">A11</text>
<text x="115.3" y="63.9">A12/BC#</text>
<text x="127.2" y="61.3">NF/DM#/DBII#/TDQS_P</text>
<text x="137.7" y="63.9">NF/TDQS_N</text>
<text x="150.9" y="60.6">A7</text>
<text x="150.9" y="63.1">A3</text>
<text x="159.4" y="60.4">DDR4_DM0</text>
<text x="175.1" y="61.6">[5]</text>
<text x="218.4" y="61.6">[5,10,11]</text>
<text x="218.4" y="64.1">[5,10,11]</text>
<text x="231.1" y="60.4">DDR4_A11</text>
<text x="231.1" y="63">DDR4_A12</text>
<text x="231.1" y="65.5">DDR4_A13</text>
<text x="265.5" y="60.6">N2</text>
<text x="265.5" y="65.6">N8</text>
<text x="266.3" y="63.1">J7</text>
<text x="270.3" y="61.3">A11</text>
<text x="270.3" y="63.9">A12/BC#</text>
<text x="282.1" y="61.3">NF/DM#/DBII#/TDQS_P</text>
<text x="292.6" y="63.9">NF/TDQS_N</text>
<text x="305.8" y="60.6">A7</text>
<text x="305.8" y="63.1">A3</text>
<text x="314.4" y="60.4">DDR4_DM1</text>
<text x="330" y="61.6">[5]</text>
<text x="60.7" y="69.2">[5,10,11]</text>
<text x="60.8" y="71.7">[5,10,11]</text>
<text x="61" y="66.7">[5,10,11]</text>
<text x="73.7" y="68">DDR4_A14</text>
<text x="73.8" y="70.6">DDR4_A15</text>
<text x="110.7" y="68.2">H2</text>
<text x="110.7" y="70.7">H7</text>
<text x="115.3" y="66.4">A13</text>
<text x="115.3" y="69">A14/WE#</text>
<text x="115.3" y="71.5">A15/CAS#</text>
<text x="218.2" y="69.2">[5,10,11]</text>
<text x="218.3" y="71.7">[5,10,11]</text>
<text x="218.4" y="66.7">[5,10,11]</text>
<text x="231.1" y="68">DDR4_A14</text>
<text x="231.2" y="70.6">DDR4_A15</text>
<text x="265.6" y="68.2">H2</text>
<text x="265.6" y="70.7">H7</text>
<text x="270.3" y="66.4">A13</text>
<text x="270.3" y="69">A14/WE#</text>
<text x="270.3" y="71.5">A15/CAS#</text>
<text x="60.8" y="74.3">[5,10,11]</text>
<text x="60.8" y="76.8">[5,10,11]</text>
<text x="73.8" y="73.1">DDR4_A16</text>
<text x="73.8" y="75.7">DDR4_A17</text>
<text x="110.5" y="75.8">N7</text>
<text x="110.7" y="73.3">H8</text>
<text x="115.3" y="74">A16/RAS#</text>
<text x="115.3" y="76.6">NC</text>
<text x="218.3" y="74.3">[5,10,11]</text>
<text x="218.3" y="76.8">[5,10,11]</text>
<text x="231.2" y="73.1">DDR4_A16</text>
<text x="231.2" y="75.7">DDR4_A17</text>
<text x="265.5" y="75.8">N7</text>
<text x="265.6" y="73.3">H8</text>
<text x="270.3" y="74">A16/RAS#</text>
<text x="270.3" y="76.6">NC</text>
<text x="61" y="81.9">[5,10,11]</text>
<text x="73.7" y="80.7">DDR4_BA0</text>
<text x="73.7" y="83.3">DDR4_BA1</text>
<text x="110.9" y="80.9">K2</text>
<text x="110.9" y="83.4">K8</text>
<text x="115.3" y="81.7">BA0</text>
<text x="146.1" y="81.7">ZQ</text>
<text x="150.9" y="80.9">B9</text>
<text x="218.4" y="81.9">[5,10,11]</text>
<text x="231.1" y="80.7">DDR4_BA0</text>
<text x="231.1" y="83.3">DDR4_BA1</text>
<text x="265.9" y="80.9">K2</text>
<text x="265.9" y="83.4">K8</text>
<text x="270.3" y="81.7">BA0</text>
<text x="301" y="81.7">ZQ</text>
<text x="305.8" y="80.9">B9</text>
<text x="60.8" y="87">[5,10,11]</text>
<text x="60.8" y="89.5">[5,10,11]</text>
<text x="61" y="84.4">[5,10,11]</text>
<text x="73.8" y="85.8">DDR4_BG0</text>
<text x="73.8" y="88.4">DDR4_BG1</text>
<text x="111.4" y="86">J2</text>
<text x="111.4" y="88.5">J8</text>
<text x="115.3" y="84.2">BA1</text>
<text x="115.3" y="86.7">BG0</text>
<text x="115.3" y="89.3">BG1</text>
<text x="218.3" y="87">[5,10,11]</text>
<text x="218.3" y="89.5">[5,10,11]</text>
<text x="218.4" y="84.4">[5,10,11]</text>
<text x="231.2" y="85.8">DDR4_BG0</text>
<text x="231.2" y="88.4">DDR4_BG1</text>
<text x="266.3" y="86">J2</text>
<text x="266.3" y="88.5">J8</text>
<text x="270.3" y="84.2">BA1</text>
<text x="270.3" y="86.7">BG0</text>
<text x="270.3" y="89.3">BG1</text>
<text x="60.7" y="94.6">[5,10,11]</text>
<text x="73.7" y="93.4">DDR4_CS0#</text>
<text x="73.7" y="96">DDR4_CS1#_C1</text>
<text x="110.7" y="93.6">G7</text>
<text x="115.3" y="94.4">CS#</text>
<text x="218.2" y="94.6">[5,10,11]</text>
<text x="231.1" y="93.4">DDR4_CS0#</text>
<text x="231.1" y="96">DDR4_CS1#_C1</text>
<text x="265.6" y="93.6">G7</text>
<text x="270.3" y="94.4">CS#</text>
<text x="60.7" y="97.1">[5,10,11]</text>
<text x="60.8" y="99.7">[5,10,11]</text>
<text x="73.8" y="98.5">DDR4_ACT#</text>
<text x="73.8" y="101.1">DDR4_RESET#_RC</text>
<text x="110.7" y="96.1">G8</text>
<text x="110.7" y="98.7">H3</text>
<text x="111" y="101.2">L1</text>
<text x="115.3" y="96.9">CS1#/C1</text>
<text x="115.3" y="99.4">ACT#</text>
<text x="115.3" y="102">RESET#</text>
<text x="218.2" y="97.1">[5,10,11]</text>
<text x="218.3" y="99.7">[5,10,11]</text>
<text x="231.2" y="98.5">DDR4_ACT#</text>
<text x="231.2" y="101.1">DDR4_RESET#_RC</text>
<text x="265.6" y="96.1">G8</text>
<text x="265.6" y="98.7">H3</text>
<text x="266" y="101.2">L1</text>
<text x="270.3" y="96.9">CS1#/C1</text>
<text x="270.3" y="99.4">ACT#</text>
<text x="270.3" y="102">RESET#</text>
<text x="61" y="107.3">[5,10,11]</text>
<text x="62.4" y="102.2">[10,11]</text>
<text x="73.7" y="106.1">DDR4_CK_P</text>
<text x="111" y="106.3">F7</text>
<text x="115.3" y="107.1">CK_P</text>
<text x="141.5" y="107.1">VREFCA</text>
<text x="150.9" y="106.3">J1</text>
<text x="160.8" y="106.1">VREF_0V6</text>
<text x="175.1" y="107.3">[5,10,11]</text>
<text x="218.4" y="107.3">[5,10,11]</text>
<text x="219.9" y="102.2">[10,11]</text>
<text x="231.1" y="106.1">DDR4_CK_P</text>
<text x="266" y="106.3">F7</text>
<text x="270.3" y="107.1">CK_P</text>
<text x="296.4" y="107.1">VREFCA</text>
<text x="305.8" y="106.3">J1</text>
<text x="315.8" y="106.1">VREF_0V6</text>
<text x="330" y="107.3">[5,10,11]</text>
<text x="61" y="109.8">[5,10,11]</text>
<text x="61" y="112.4">[5,10,11]</text>
<text x="73.7" y="108.7">DDR4_CK_N</text>
<text x="73.7" y="111.2">DDR4_CKE0</text>
<text x="73.7" y="113.8">DDR4_CKE1_C0</text>
<text x="110.7" y="111.4">G3</text>
<text x="110.7" y="113.9">G2</text>
<text x="111" y="108.8">F8</text>
<text x="115.3" y="109.6">CK_N</text>
<text x="115.3" y="112.1">CKE</text>
<text x="218.4" y="109.8">[5,10,11]</text>
<text x="218.4" y="112.4">[5,10,11]</text>
<text x="231.1" y="108.7">DDR4_CK_N</text>
<text x="231.1" y="111.2">DDR4_CKE0</text>
<text x="231.1" y="113.8">DDR4_CKE1_C0</text>
<text x="265.6" y="111.4">G3</text>
<text x="265.6" y="113.9">G2</text>
<text x="266" y="108.8">F8</text>
<text x="270.3" y="109.6">CK_N</text>
<text x="270.3" y="112.1">CKE</text>
<text x="60.7" y="114.9">[5,10,11]</text>
<text x="73.8" y="118.8">DDR4_PAR</text>
<text x="110.5" y="119">N3</text>
<text x="115.3" y="114.7">CKE1/C0</text>
<text x="115.3" y="119.8">PAR</text>
<text x="218.2" y="114.9">[5,10,11]</text>
<text x="231.2" y="118.8">DDR4_PAR</text>
<text x="265.5" y="119">N3</text>
<text x="270.3" y="114.7">CKE1/C0</text>
<text x="270.3" y="119.8">PAR</text>
<text x="60.8" y="120">[5,10,11]</text>
<text x="60.8" y="122.5">[5,10,11]</text>
<text x="73.8" y="121.4">DDR4_ALERT#</text>
<text x="110.7" y="124.1">G9</text>
<text x="111" y="121.5">L9</text>
<text x="115.3" y="122.3">ALERT#</text>
<text x="115.3" y="124.8">TEN/RFU</text>
<text x="168.5" y="123.3">VCC_2V5</text>
<text x="218.3" y="120">[5,10,11]</text>
<text x="218.3" y="122.5">[5,10,11]</text>
<text x="231.2" y="121.4">DDR4_ALERT#</text>
<text x="265.6" y="124.1">G9</text>
<text x="266" y="121.5">L9</text>
<text x="270.3" y="122.3">ALERT#</text>
<text x="270.3" y="124.8">TEN/RFU</text>
<text x="323.4" y="123.3">VCC_2V5</text>
<text x="61" y="130.2">[5,10,11]</text>
<text x="73.7" y="129">DDR4_ODT0</text>
<text x="73.7" y="131.5">DDR4_ODT1_C2</text>
<text x="111" y="129.1">F3</text>
<text x="111" y="131.7">F2</text>
<text x="115.3" y="129.9">ODT</text>
<text x="145.2" y="129.9">VPP</text>
<text x="150.9" y="129.1">B1</text>
<text x="150.9" y="131.7">M9</text>
<text x="218.4" y="130.2">[5,10,11]</text>
<text x="231.1" y="129">DDR4_ODT0</text>
<text x="231.1" y="131.5">DDR4_ODT1_C2</text>
<text x="266" y="129.1">F3</text>
<text x="266" y="131.7">F2</text>
<text x="270.3" y="129.9">ODT</text>
<text x="300.1" y="129.9">VPP</text>
<text x="305.8" y="129.1">B1</text>
<text x="305.8" y="131.7">M9</text>
<text x="60.7" y="132.7">[5,10,11]</text>
<text x="110.7" y="136.8">D1</text>
<text x="115.3" y="132.5">ODT1/C2</text>
<text x="115.3" y="137.5">VSSQ</text>
<text x="143.1" y="137.5">VDDQ</text>
<text x="145.2" y="132.5">VPP</text>
<text x="150.9" y="136.8">C1</text>
<text x="218.2" y="132.7">[5,10,11]</text>
<text x="265.6" y="136.8">D1</text>
<text x="270.3" y="132.5">ODT1/C2</text>
<text x="270.3" y="137.5">VSSQ</text>
<text x="298" y="137.5">VDDQ</text>
<text x="300.1" y="132.5">VPP</text>
<text x="305.8" y="136.8">C1</text>
<text x="110.8" y="139.3">A2</text>
<text x="110.8" y="141.8">A8</text>
<text x="115.3" y="140.1">VSSQ</text>
<text x="115.3" y="142.6">VSSQ</text>
<text x="143.1" y="140.1">VDDQ</text>
<text x="143.1" y="142.6">VDDQ</text>
<text x="150.9" y="139.3">B2</text>
<text x="150.9" y="141.8">E2</text>
<text x="265.7" y="139.3">A2</text>
<text x="265.7" y="141.8">A8</text>
<text x="270.3" y="140.1">VSSQ</text>
<text x="270.3" y="142.6">VSSQ</text>
<text x="298" y="140.1">VDDQ</text>
<text x="298" y="142.6">VDDQ</text>
<text x="305.8" y="139.3">B2</text>
<text x="305.8" y="141.8">E2</text>
<text x="110.7" y="144.4">D9</text>
<text x="115.3" y="145.2">VSSQ</text>
<text x="143.1" y="145.2">VDDQ</text>
<text x="143.1" y="147.7">VDDQ</text>
<text x="150.9" y="144.4">B8</text>
<text x="150.9" y="146.9">E8</text>
<text x="150.9" y="149.5">C9</text>
<text x="265.6" y="144.4">D9</text>
<text x="270.3" y="145.2">VSSQ</text>
<text x="298" y="145.2">VDDQ</text>
<text x="298" y="147.7">VDDQ</text>
<text x="305.8" y="144.4">B8</text>
<text x="305.8" y="146.9">E8</text>
<text x="305.8" y="149.5">C9</text>
<text x="110.7" y="154.5">G1</text>
<text x="111" y="152">E1</text>
<text x="115.3" y="152.8">VSS</text>
<text x="115.3" y="155.3">VSS</text>
<text x="143.1" y="150.2">VDDQ</text>
<text x="144.7" y="155.3">VDD</text>
<text x="150.9" y="154.5">A1</text>
<text x="265.6" y="154.5">G1</text>
<text x="266" y="152">E1</text>
<text x="270.3" y="152.8">VSS</text>
<text x="270.3" y="155.3">VSS</text>
<text x="298" y="150.2">VDDQ</text>
<text x="299.6" y="155.3">VDD</text>
<text x="305.8" y="154.5">A1</text>
<text x="110.5" y="159.6">N1</text>
<text x="110.9" y="157.1">K1</text>
<text x="115.3" y="157.9">VSS</text>
<text x="115.3" y="160.4">VSS</text>
<text x="144.7" y="157.9">VDD</text>
<text x="144.7" y="160.4">VDD</text>
<text x="150.9" y="157.1">F1</text>
<text x="150.9" y="159.6">H1</text>
<text x="265.5" y="159.6">N1</text>
<text x="265.9" y="157.1">K1</text>
<text x="270.3" y="157.9">VSS</text>
<text x="270.3" y="160.4">VSS</text>
<text x="299.6" y="157.9">VDD</text>
<text x="299.6" y="160.4">VDD</text>
<text x="305.8" y="157.1">F1</text>
<text x="305.8" y="159.6">H1</text>
<text x="110.8" y="162.2">C8</text>
<text x="110.8" y="164.7">A9</text>
<text x="111" y="167.2">E9</text>
<text x="115.3" y="162.9">VSS</text>
<text x="115.3" y="165.5">VSS</text>
<text x="144.7" y="162.9">VDD</text>
<text x="144.7" y="165.5">VDD</text>
<text x="150.9" y="162.2">M1</text>
<text x="150.9" y="164.7">C7</text>
<text x="150.9" y="167.2">F9</text>
<text x="168.5" y="163.7">VCC_1V2</text>
<text x="265.7" y="162.2">C8</text>
<text x="265.7" y="164.7">A9</text>
<text x="266" y="167.2">E9</text>
<text x="270.3" y="162.9">VSS</text>
<text x="270.3" y="165.5">VSS</text>
<text x="299.6" y="162.9">VDD</text>
<text x="299.6" y="165.5">VDD</text>
<text x="305.8" y="162.2">M1</text>
<text x="305.8" y="164.7">C7</text>
<text x="305.8" y="167.2">F9</text>
<text x="323.4" y="163.7">VCC_1V2</text>
<text x="110.7" y="169.8">H9</text>
<text x="110.9" y="172.3">K9</text>
<text x="115.3" y="168">VSS</text>
<text x="115.3" y="170.6">VSS</text>
<text x="115.3" y="173.1">VSS</text>
<text x="144.7" y="168">VDD</text>
<text x="144.7" y="170.6">VDD</text>
<text x="144.7" y="173.1">VDD</text>
<text x="150.9" y="169.8">J9</text>
<text x="150.9" y="172.3">N9</text>
<text x="265.6" y="169.8">H9</text>
<text x="265.9" y="172.3">K9</text>
<text x="270.3" y="168">VSS</text>
<text x="270.3" y="170.6">VSS</text>
<text x="270.3" y="173.1">VSS</text>
<text x="299.6" y="168">VDD</text>
<text x="299.6" y="170.6">VDD</text>
<text x="299.6" y="173.1">VDD</text>
<text x="305.8" y="169.8">J9</text>
<text x="305.8" y="172.3">N9</text>
<text x="115.1" y="177.4">SDRAM_DDR4_X8_78-BALL_9X11.5_GENERIC</text>
<text x="115.1" y="180">DDR4</text>
<text x="270" y="177.4">SDRAM_DDR4_X8_78-BALL_9X11.5_GENERIC</text>
<text x="270" y="180">DDR4</text>
<text x="234.5" y="214.7">VCC_1V2</text>
<text x="267" y="220.3">R1009</text>
<text x="283.5" y="220.3">4k7</text>
<text x="334.7" y="220.4">DDR4_ALERT#</text>
<text x="352.9" y="221.6">[5,10,11]</text>
<text x="228.6" y="226.7">[5,10,11]</text>
<text x="241.3" y="225.5">DDR4_CK_P</text>
<text x="265" y="225.4">R1003-B</text>
<text x="283.5" y="225.4">40R2</text>
<text x="311.2" y="230.2">C1001</text>
<text x="313.7" y="233">10n</text>
<text x="320.8" y="230.2">50V</text>
<text x="228.4" y="236.8">[5,10,11]</text>
<text x="241.4" y="235.7">DDR4_CK_N</text>
<text x="264.9" y="235.6">R1003-A</text>
<text x="283.5" y="235.6">40R2</text>
<text x="234" y="241.9">[5]</text>
<text x="241.4" y="240.8">DDR4_RESET#</text>
<text x="267" y="240.7">R1011</text>
<text x="283.5" y="240.7">100R</text>
<text x="331.3" y="240.8">DDR4_RESET#_RC</text>
<text x="352.9" y="241.9">[10,11]</text>
<text x="308.4" y="248.5">C1000</text>
<text x="308.4" y="253.1">100p</text>
<text x="308.4" y="257.9">DNE</text>
<text x="308.4" y="255.6">25V</text>
</g>
</svg>
